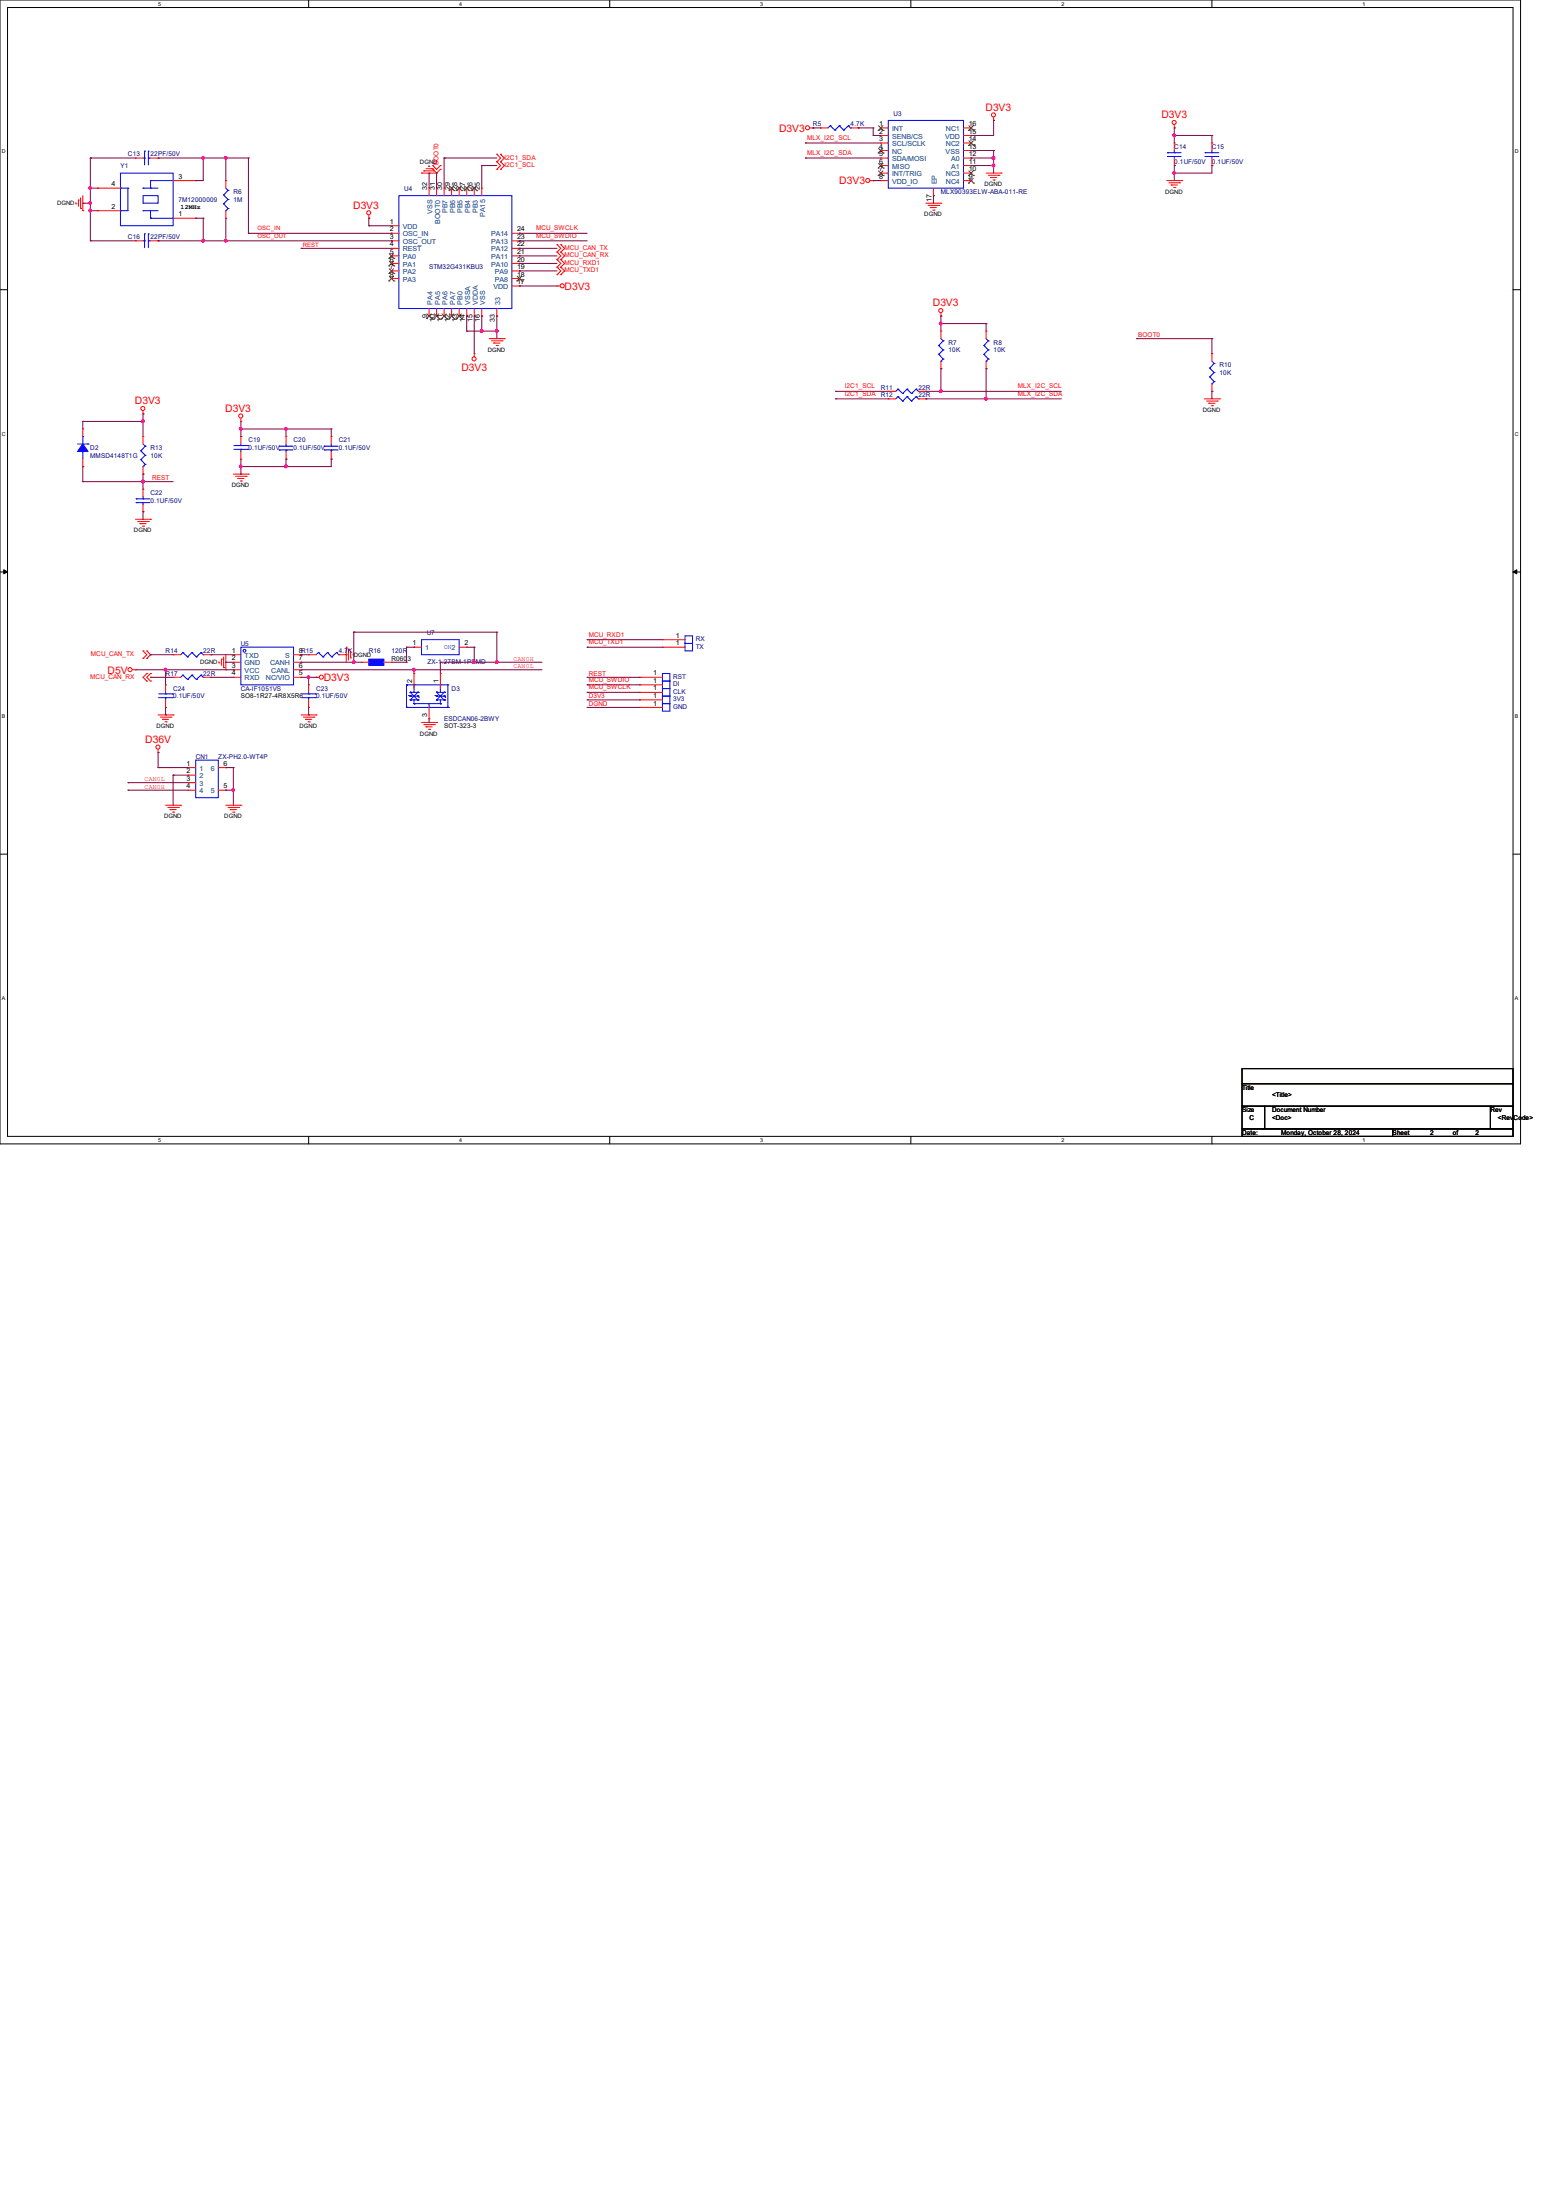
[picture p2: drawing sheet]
<svg xmlns="http://www.w3.org/2000/svg" width="210mm" height="297mm" viewBox="0 0 210 297" stroke-linecap="round" stroke-linejoin="round" font-family="sans-serif">
<path d="M0 0h205.2v154.4h-205.2zM1 1h203.2v152.4h-203.2z" fill="none" stroke="#000" stroke-width=".13"/>
<g fill="#fff">
<path d="M21.3 .1h.4v.8h-.4z"/>
<path d="M21.3 153.5h.4v.8h-.4z"/>
</g>
<path d="M41.7 0v1M41.7 153.4v1" fill="none" stroke="#000" stroke-width=".13"/>
<g fill="#fff">
<path d="M62 .1h.4v.8h-.4z"/>
<path d="M62 153.5h.4v.8h-.4z"/>
</g>
<path d="M82.3 0v1M82.3 153.4v1" fill="none" stroke="#000" stroke-width=".13"/>
<g fill="#fff">
<path d="M102.6 .1h.4v.8h-.4z"/>
<path d="M102.6 153.5h.4v.8h-.4z"/>
</g>
<path d="M122.9 0v1M122.9 153.4v1" fill="none" stroke="#000" stroke-width=".13"/>
<g fill="#fff">
<path d="M143.3 .1h.3v.8h-.3z"/>
<path d="M143.3 153.5h.3v.8h-.3z"/>
</g>
<path d="M163.6 0v1M163.6 153.4v1" fill="none" stroke="#000" stroke-width=".13"/>
<g fill="#fff">
<path d="M183.9 .1h.4v.8h-.4z"/>
<path d="M183.9 153.5h.4v.8h-.4z"/>
<path d="M.3 20.1h.5v.8h-.5z"/>
<path d="M204.5 20.1h.5v.8h-.5z"/>
<path d="M.3 58.2h.5v.8h-.5z"/>
<path d="M204.5 58.2h.5v.8h-.5z"/>
</g>
<path d="M0 39.1h1M204.2 39.1h1" fill="none" stroke="#000" stroke-width=".13"/>
<g fill="#fff">
<path d="M.3 96.3h.4v.8h-.4z"/>
<path d="M204.5 96.3h.4v.8h-.4z"/>
</g>
<path d="M0 77.2h1M204.2 77.2h1" fill="none" stroke="#000" stroke-width=".13"/>
<path d="M.5 76.9l.5 .3-.5 .3zM204.2 77.2l.5-.3v.6z" fill="#000" stroke="#000" stroke-width=".13"/>
<g fill="#fff">
<path d="M.3 134.4h.4v.8h-.4z"/>
<path d="M204.5 134.4h.4v.8h-.4z"/>
</g>
<path d="M0 115.3h1M204.2 115.3h1M167.6 144.3h36.6v2h-36.6zM167.6 146.3h36.6v3.1h-36.6zM167.6 149.4h3.1v3h-3.1zM167.6 152.4h20.4v1h-20.4zM170.7 149.4h30.5v3h-30.5zM188 152.4h16.2v1h-16.2zM201.2 149.4h3v3h-3z" fill="none" stroke="#000" stroke-width=".13"/>
<g fill="none" stroke="#f00" stroke-width=".13">
<path d="M109.3 17.3h.4M109.7 17.3h.1M110.7 17.3h.1M110.7 17.3h1.1M114.8 17.3h1M115.8 17.3h.1M118.9 17.3h.1M118.9 18.3h.1M118.9 19.3h.1M118.9 17.3h1M118.9 18.3h1M118.9 19.3h1"/>
<path d="M130 17.3h1.1M130 18.3h1.1M130 19.3h1.1M131.1 19.3h.1M131.1 18.3h.1M131.1 17.3h.1M134.1 16.3h.1M134.1 15.8v.5M158.5 17.3h.1M158.5 19.3h.1M158.5 16.8v.5M158.5 19.3v1"/>
<path d="M163.6 19.3h.1M163.6 19.3v1M10.2 27.5h.1M10.2 27.3v.2M10.6 27h.1M10.6 27v.9M10.9 28.2h.1M10.9 26.7v1.5M11.2 28.4h.1M11.2 26.4v2M13.2 28.4h.1M13.2 25.4h.1"/>
<path d="M13.2 28.4h3.1M13.2 25.4h3.1M18.3 21.3h.1M18.3 32.5h.1M18.3 21.3h1M18.3 32.5h1M20.3 21.3h1M20.3 32.5h1M21.3 21.3h.1M21.3 32.5h.1M23.4 24.4h3M23.4 29.5h3"/>
<path d="M26.4 29.5h.1M26.4 24.4h.1M30.5 24.4h.1M30.5 29.5h.1M30.5 24.4v1M30.5 28.4v1.1M49.8 29.5h.1M49.8 29v.5M52.8 30.5h.1M52.8 31.5h.1M52.8 32.5h.1M52.8 33.5h.1"/>
<path d="M52.8 34.5h.1M52.8 35.6h.1M52.8 36.6h.1M52.8 37.6h.1M52.8 30.5h1M52.8 31.5h1M52.8 32.5h1M52.8 33.5h1M52.8 34.5h1M52.8 35.6h1M52.8 36.6h1M52.8 37.6h1"/>
<path d="M56.9 23.4h.1M56.9 23.4h2M57.2 23.1h.1M57.2 23.1h1.4M57.5 22.8h.8M57.8 22.4h.1M57.8 22.4h.2M57.9 25.4h.1M57.9 25.4v1M58.3 22.8h.1M58.4 22.9h.1M58.4 22.4h.1"/>
<path d="M58.4 22.9l.5 .5M58.4 22.4l.5 .5 .5-.5M58.9 25.4h.1M58.9 25.4v1M59.4 22.9h.1M59.4 22.4h.1M59.4 22.9l-.5 .5M59.9 25.4h.1M59.9 25.4v1M61 25.4h.1M61 25.4v1M62 25.4h.1"/>
<path d="M62 25.4v1M63 25.4h.1M63 25.4v1M64 25.4h.1M64 25.4v1M65 25.4h.1M65 25.4v1M67.1 22.9h.1M67.1 21.8h.1M67.1 20.8h.1M67.1 21.8l.5 .6-.5 .5M67.1 20.8l.5 .5-.5 .5"/>
<path d="M67.6 22.9h.1M67.6 21.8h.1M67.6 20.8h.1M67.6 21.8l.5 .6-.5 .5M67.6 20.8l.5 .5-.5 .5M69.1 38.6h1M69.1 31.5h1M69.1 32.5h1M69.1 33.5h1M69.1 34.5h1M69.1 35.6h1M69.1 36.6h1"/>
<path d="M69.1 37.6h1M70.1 36.6h.1M70.1 35.6h.1M70.1 34.5h.1M70.1 33.5h.1M70.1 32.5h.1M70.1 31.5h.1M70.1 37.6h.1M70.1 38.6h.1M75.2 38.6h.1M75.2 35.1h.1M75.2 34h.1"/>
<path d="M75.2 33h.1M75.2 37.1h.1M75.2 36.1h.1M75.2 38.6h.4M75.2 34l.5 .5-.5 .6M75.2 33l.5 .5-.5 .5M75.2 36.1l.5 .5-.5 .5M75.2 35.1l.5 .5-.5 .5M75.7 35.1h.1M75.7 34h.1M75.7 33h.1M75.7 37.1h.1"/>
<path d="M75.7 36.1h.1M75.7 34l.5 .5-.5 .6M75.7 33l.5 .5-.5 .5M75.7 36.1l.5 .5-.5 .5M75.7 35.1l.5 .5-.5 .5M117.4 24.4h.5M117.9 24.4h.1M118.9 20.3h.1M118.9 21.3h.1M118.9 22.4h.1M118.9 23.4h.1M118.9 24.4h.1"/>
<path d="M118.9 24.4h1M118.9 23.4h1M118.9 20.3h1M118.9 21.3h1M118.9 22.4h1M125 27.4h2M125.3 27.7h1.4M125.6 28h.1M125.6 28h.8M125.9 28.4h.2M126 26.4h.1M126 25.4v1"/>
<path d="M126.1 28.4h.1M126.7 27.7h.1M127 27.4h.1M130 24.4h1.1M130 23.4h1.1M130 20.3h1.1M130 21.3h1.1M130 22.4h1.1M131.1 24.4h.1M131.1 23.4h.1M131.1 22.4h.1M131.1 21.3h.1"/>
<path d="M131.1 20.3h.1M133.1 23.4h2M133.4 23.7h1.4M133.7 24h.1M133.7 24h.8M134 24.3h.2M134.2 24.3h.1M134.8 23.7h.1M135.1 23.4h.1M157.5 24.4h2M157.8 24.7h1.4M158.1 25h.1"/>
<path d="M158.1 25h.8M158.4 25.3h.2M158.5 22.4h.1M158.5 21.3v1.1M158.6 25.3h.1M159.2 24.7h.1M159.5 24.4h.1M163.6 22.4h.1M163.6 21.3v1.1M11.2 57.9h.1M11.2 57.9v1M19.3 55.9h.1"/>
<path d="M19.3 58.9h.1M19.3 55.5v.4M19.3 58.9v1M32.5 56.9h.1M32.5 58.9h.1M32.5 56.5v.4M32.5 58.9v1M38.6 58.9h.1M38.6 58.9v1M44.7 58.9h.1M44.7 58.9v1M57.9 42.7h.1"/>
<path d="M57.9 41.7v1M58.9 42.7h.1M58.9 41.7v1M59.9 42.7h.1M59.9 41.7v1M61 42.7h.1M61 41.7v1M62 42.7h.1M62 41.7v1M63 42.7h.1M63 41.7v1M64 47.8h.1"/>
<path d="M64 42.7h.1M64 41.7v1M64 47.8v.4M65 42.7h.1M65 41.7v1M66 45.7h2.1M66.3 46h1.5M66.6 46.3h.1M66.6 46.3h.9M67 46.7h.1M67.1 42.7h.1M67.1 41.7v1"/>
<path d="M67.1 46.7h.1M67.8 46h.1M68.1 45.7h.1M119.9 52.8h.1M119.9 53.8h.1M119.9 53.8h1M119.9 52.8h1M124 53.8h1M124 52.8h1M125 52.8h.1M125 53.8h.1M127 42.7h.1"/>
<path d="M127 44.7h.1M127 49.8h.1M127 42.2v.5M127 44.7v1M127 48.8v1M133.1 44.7h.1M133.1 49.8h.1M133.1 44.7v1M133.1 48.8v1M162.6 53.8h2M162.9 54.1h1.4M163.2 54.4h.1"/>
<path d="M163.2 54.4h.8M163.5 54.8h.2M163.6 47.8h.1M163.6 52.8h.1M163.6 47.8v1M163.6 51.8v1M163.7 54.8h.1M164.3 54.1h.1M164.6 53.8h.1M11.2 63h.1M11.2 62v1M18.3 70.1h2"/>
<path d="M18.6 70.4h1.4M18.9 70.7h.1M18.9 70.7h.8M19.2 71h.2M19.3 69.1h.1M19.3 66h.1M19.3 64h.1M19.3 63v1M19.3 66v1.1M19.3 68.1v1M19.4 71h.1M20 70.4h.1"/>
<path d="M20.3 70.1h.1M31.5 64h2M31.8 64.3h1.4M32.1 64.6h.1M32.1 64.6h.8M32.4 64.9h.2M32.5 62h.1M32.5 61v1M32.6 64.9h.1M33.2 64.3h.1M33.5 64h.1M38.6 62h.1"/>
<path d="M38.6 61v1M44.7 62h.1M44.7 61v1M17.9 90.4h.4M18.3 90.4h.1M19.3 87.9h.1M19.3 88.9h.1M19.3 87.9l.5 .5-.5 .5M19.8 90.9h.1M19.8 91.9h.1M19.8 88.9h.1M19.8 87.9h.1"/>
<path d="M19.8 90.9l-.5 .5 .5 .5M19.8 87.9l.5 .5-.5 .5M20.3 90.9h.1M20.3 91.9h.1M20.3 90.9l-.5 .5 .5 .5M21.3 96.5h2.1M21.6 96.8h1.5M21.9 97.1h.1M21.9 97.1h.9M22.3 97.5h.1M22.4 92.5h.1M22.4 95.5h.1"/>
<path d="M22.4 92.5v1M22.4 94.5v1M22.4 97.5h.1M23.1 96.8h.1M23.4 96.5h.1M23.4 88.4h.1M23.4 91.4h.1M23.4 91.4h1M23.4 88.4h1M27.4 91.4h1M27.4 88.4h1M28.4 88.4h.1"/>
<path d="M28.4 91.4h.1M29.5 89.5h.1M29.5 89.3v.2M29.9 89h.1M29.9 89v.8M30.2 90.1h.1M30.2 88.7v1.4M30.5 90.4h.1M30.5 88.4v2M31.5 88.4h.1M31.5 89.4h.1M31.5 90.4h.1"/>
<path d="M31.5 91.4h.1M31.5 91.4h1M31.5 90.4h1M31.5 88.4h1M31.5 89.4h1M39.6 91.4h1M39.6 90.4h1M39.6 88.4h1M39.6 89.4h1M40.6 91.4h.1M40.6 90.4h.1M40.6 89.4h.1"/>
<path d="M40.6 88.4h.1M40.6 96.5h2.1M40.9 96.8h1.5M41.2 97.1h.1M41.2 97.1h.9M41.6 97.5h.1M41.7 92.5h.1M41.7 95.5h.1M41.7 88.4h.1M41.7 92.5v1M41.7 94.5v1M41.7 88.4h1"/>
<path d="M41.7 97.5h.1M42.4 96.8h.1M42.7 91.4h.1M42.7 96.5h.1M42.7 91.4h.4M45.7 88.4h1M46.7 87.4h.1M46.7 88.4h.1M46.7 87.4v2M47 87.7h.1M47 87.7v1.4M47.3 88.8h.1"/>
<path d="M47.3 88v.8M47.7 88.3h.1M47.7 88.3v.2M48.8 89.4h.1M48.8 89.4h1M51.8 89.4h1M52.8 89.4h.1M55.9 87.4h.1M55.9 90.9h.1M55.9 87.4h1M55.9 90.9v2.1M56.9 97.5h2"/>
<path d="M57.2 97.8h1.4M57.5 98.1h.1M57.5 98.1h.8M57.8 98.5h.2M57.9 97h.1M57.9 95.5v1.5M58 98.5h.1M58.6 97.8h.1M58.9 97.5h.1M59.4 90.9h.1M59.4 90.9v2.1M62 87.4h1"/>
<path d="M63 87.4h.1M86.4 94.5h.1M86.4 95.5h.1M86.4 91.4h.1M86.4 92.5h.1M86.4 93.5h.1M86.4 91.4h3M86.4 94.5h3M86.4 95.5h3M86.4 92.5h3M86.4 93.5h3M89.4 86.4h.1"/>
<path d="M89.4 87.4h.1M89.4 87.4h3.1M89.4 86.4h3.1M21.3 101.6h.1M21.3 101.2v.4M22.4 108.7h2M22.6 109h1.5M22.9 109.3h.1M22.9 109.3h.9M23.3 109.6h.2M23.5 109.6h.1M24.1 109h.1"/>
<path d="M24.4 108.7h.1M25.4 103.6h.1M25.4 104.6h.1M25.4 105.7h.1M25.4 106.7h.1M25.4 103.6h1M25.4 104.6h1M25.4 105.7h1M25.4 106.7h1M29.5 103.6h1M29.5 106.7h1M30.5 106.7h.1"/>
<path d="M30.5 103.6h.1M30.5 108.7h2M30.8 109h1.4M31.1 109.3h.1M31.1 109.3h.8M31.4 109.6h.2M31.6 109.6h.1M32.2 109h.1M32.5 108.7h.1"/>
<circle cx="109" cy="17.3" r=".28"/>
<circle cx="134.1" cy="15.5" r=".28"/>
<circle cx="158.5" cy="16.5" r=".28"/>
<circle cx="49.8" cy="28.7" r=".28"/>
<circle cx="75.9" cy="38.6" r=".28"/>
<circle cx="117.1" cy="24.4" r=".28"/>
<circle cx="19.3" cy="55.1" r=".28"/>
<circle cx="32.5" cy="56.2" r=".28"/>
<circle cx="64" cy="48.5" r=".28"/>
<circle cx="127" cy="41.9" r=".28"/>
<circle cx="17.5" cy="90.4" r=".28"/>
<circle cx="43.4" cy="91.4" r=".28"/>
<circle cx="21.3" cy="100.9" r=".28"/>
</g>
<g fill="none" stroke="#00f" stroke-width=".13">
<path d="M112.1 17h.1M112.1 17l-.3 .3M112.1 17l.6 .6M112.7 17.6h.1M113.3 17h.1M113.3 17l-.6 .6M113.3 17l.6 .6M113.9 17.6h.1M114.5 17h.1M114.5 17l-.6 .6M114.5 17l.3 .3M114.8 17.3h.1"/>
<path d="M119.9 16.3h10.1v9.1h-10.1zM16.3 23.4h7.1v7.1h-7.1zM16.3 25.4h.1M16.3 28.4h.1M16.3 25.4h1M17.3 25.4h.1M17.3 25.4v3h-1M19.3 26.4h2v1h-2zM19.3 28.4h.1M19.3 25.4h.1M19.3 28.4h2M19.3 25.4h2"/>
<path d="M19.3 21.3h.2M19.3 32.5h.2M19.5 21.3h.1M19.5 20.4h.1M19.5 32.5h.1M19.5 31.6h.1M19.5 20.4v1.9M19.5 31.6v1.8M20 20.4h.1M20 21.3h.1M20 31.6h.1M20 32.5h.1"/>
<path d="M20 21.3h.3M20 20.4v1.9M20 31.6v1.8M20 32.5h.3M20.3 24.4h.1M20.3 29.5h.1M20.3 25.4h.1M20.3 24.4h3.1M20.3 29.5h3.1M20.3 24.4v1M20.3 28.4v1.1M30.2 26.3h.1"/>
<path d="M30.2 27.5h.1M30.2 26.3l.6 .6M30.2 27.5l.6 .7M30.5 28.4h.1M30.5 25.4l.3 .3M30.8 25.7h.1M30.8 26.9h.1M30.8 28.2h.1M30.8 25.7l-.6 .6M30.8 26.9l-.6 .6M30.8 28.2l-.3 .2M53.8 26.4h15.3v15.3h-15.3z"/>
<path d="M157.6 20.6h.1M157.6 21.1h.1M157.6 20.6h1.8M157.6 21.1h1.8M158.5 21.1h.1M158.5 20.6h.1M158.5 20.3v.3M158.5 21.1v.2M162.6 20.6h.1M162.6 21.1h.1M162.6 20.6h1.9M162.6 21.1h1.9"/>
<path d="M163.6 21.1h.1M163.6 20.6h.1M163.6 20.3v.3M163.6 21.1v.2M10.5 59.9h1.4M11.2 58.9h.1M11.2 58.9v1M11.9 59.9h.1M19.3 59.9l.3 .3M32.5 59.9v.3M38.6 59.9v.3M44.7 59.9v.3"/>
<path d="M121.2 52.5h.1M121.2 53.6h.1M121.2 52.5l-.3 .3M121.2 52.5l.6 .6M121.2 53.6l-.3 .2M121.2 53.6l.6 .5M121.8 53.1h.1M121.8 54.1h.1M122.4 52.5h.1M122.4 53.6h.1M122.4 52.5l-.6 .6M122.4 52.5l.6 .6"/>
<path d="M122.4 53.6l-.6 .5M122.4 53.6l.6 .5M123 53.1h.1M123 54.1h.1M123.7 52.5h.1M123.7 53.6h.1M123.7 52.5l-.7 .6M123.7 52.5l.3 .3M123.7 53.6l-.7 .5M123.7 53.6l.3 .2M124 52.8h.1M124 53.8h.1"/>
<path d="M126.7 46.7h.1M126.7 47.8h.1M126.7 46.7l.6 .5M126.7 47.8l.6 .7M127 48.8h.1M127 45.7l.3 .3M127.3 46h.1M127.3 47.2h.1M127.3 48.5h.1M127.3 46l-.6 .7M127.3 47.2l-.6 .6M127.3 48.5l-.3 .3"/>
<path d="M132.8 46.7h.1M132.8 47.8h.1M132.8 46.7l.6 .5M132.8 47.8l.6 .7M133.1 48.8h.1M133.1 45.7l.3 .3M133.4 46h.1M133.4 47.2h.1M133.4 48.5h.1M133.4 46l-.6 .7M133.4 47.2l-.6 .6M133.4 48.5l-.3 .3"/>
<path d="M163.3 49.7h.1M163.3 50.9h.1M163.3 49.7l.6 .6M163.3 50.9l.6 .6M163.6 51.8h.1M163.6 48.8l.3 .3M163.9 49.1h.1M163.9 50.3h.1M163.9 51.5h.1M163.9 49.1l-.6 .6M163.9 50.3l-.6 .6M163.9 51.5l-.3 .3"/>
<path d="M11.2 61h.1M11.2 61v1M18.4 67.4h.1M18.4 67.9h.1M18.4 67.4h1.8M18.4 67.9h1.8M19 60.9h.1M19 62.1h.1M19 60.9l.6 .6M19 62.1l.6 .6M19.3 67.9h.1M19.3 67.4h.1"/>
<path d="M19.3 63h.1M19.3 67.1v.3M19.3 67.9v.2M19.6 60.2h.1M19.6 61.5h.1M19.6 62.7h.1M19.6 60.2l-.6 .7M19.6 61.5l-.6 .6M19.6 62.7l-.3 .3M31.6 60.7h1.8M31.6 60.2h1.8M32.5 60.2h.1"/>
<path d="M32.5 60.7h.1M32.5 60.7v.3M33.4 60.7h.1M33.4 60.2h.1M37.7 60.2h.1M37.7 60.7h.1M37.7 60.2h1.8M37.7 60.7h1.8M38.6 60.7h.1M38.6 60.2h.1M38.6 60.7v.3M43.8 60.2h.1"/>
<path d="M43.8 60.7h.1M43.8 60.2h1.8M43.8 60.7h1.8M44.7 60.7h.1M44.7 60.2h.1M44.7 60.7v.3M21.4 94.2h1.9M21.4 93.7h1.9M22.4 93.7h.1M22.4 94.2h.1M22.4 93.5v.2M22.4 94.2v.3"/>
<path d="M23.3 94.2h.1M23.3 93.7h.1M24.7 88.1h.1M24.7 91.1h.1M24.7 88.1l-.3 .3M24.7 88.1l.6 .6M24.7 91.1l-.3 .3M24.7 91.1l.6 .6M25.3 88.7h.1M25.3 91.7h.1M25.9 88.1h.1M25.9 91.1h.1"/>
<path d="M25.9 88.1l-.6 .6M25.9 88.1l.6 .6M25.9 91.1l-.6 .6M25.9 91.1l.6 .6M26.5 88.7h.1M26.5 91.7h.1M27.1 88.1h.1M27.1 91.1h.1M27.1 88.1l-.6 .6M27.1 88.1l.3 .3M27.1 91.1l-.6 .6M27.1 91.1l.3 .3"/>
<path d="M27.4 88.4h.1M27.4 91.4h.1M32.5 87.4h7.1v5.1h-7.1zM40.7 94.2h1.9M40.7 93.7h1.9M41.7 93.7h.1M41.7 94.2h.1M41.7 93.5v.2M41.7 94.2v.3M42.6 94.2h.1M42.6 93.7h.1M43 88.1h.1"/>
<path d="M43 88.1l-.3 .3M43 88.1l.6 .6M43.6 88.7h.1M44.2 88.1h.1M44.2 88.1l-.6 .6M44.2 88.1l.6 .6M44.8 88.7h.1M45.4 88.1h.1M45.4 88.1l-.6 .6M45.4 88.1l.3 .3M45.7 88.4h.1M54.9 92.5h.1"/>
<path d="M54.9 95.5h.1M54.9 92.5h5.6M54.9 92.5v3M54.9 95.5h5.6M55.2 93.9h.1M55.2 93.9l.2 .1M55.4 94.5h.1M55.4 93.5h.1M55.4 94h.1M55.4 93.5l1 1M55.4 94.5h1M55.4 93.5h1"/>
<path d="M55.4 94h1M55.9 92.5h.1M55.9 95h.1M55.9 94.5h.1M55.9 94h.1M55.9 92.5v1M55.9 94.5v.5M55.9 95h3.5M56.4 94.5h.1M56.4 93.5h.1M56.4 94h.1M56.4 93.5l-1 1"/>
<path d="M56.4 94l.2 .2M56.9 86.4h5.1v2h-5.1zM57.9 95.5h.1M57.9 95v.5M58.7 93.9h.1M58.7 93.9l.2 .1M58.9 94h.1M58.9 93.5h.1M58.9 94.5h.1M58.9 94.5h1M58.9 93.5h1M58.9 94h1"/>
<path d="M58.9 93.5l1 1M59.4 92.5h.1M59.4 95h.1M59.4 94h.1M59.4 92.5v1M59.4 94.5v.5M59.9 94h.1M59.9 93.5h.1M59.9 94.5h.1M59.9 94l.3 .2M59.9 93.5l-1 1M60.5 95.5h.1"/>
<path d="M60.5 92.5h.1M60.5 92.5v3M89.4 94h1v1h-1zM89.4 95h1v1h-1zM89.4 90.9h1v1h-1zM89.4 91.9h1v1.1h-1zM89.4 93h1v1h-1zM92.5 85.9h1v1h-1zM92.5 86.9h1v1h-1zM26.4 102.6h3.1v5.1h-3.1z"/>
<circle cx="33" cy="87.9" r=".19"/>
</g>
<g fill="#00f" stroke="#00f" stroke-width=".13">
<path d="M11.2 59.9l.7 1.1h-1.4z" fill-rule="evenodd"/>
<path d="M49.8 89h2v.8h-2z" fill-rule="evenodd"/>
</g>
<g fill="none" stroke="#804000" stroke-width=".13">
<path d="M118.5 17.6h.1M118.6 17l.6 .6M119.2 17l-.7 .6M119.2 17.6h.1M130.7 19.6h.1M130.7 17.6h.1M130.8 19l.6 .6M130.8 17l.6 .6M131.4 19l-.7 .6M131.4 17l-.7 .6M131.4 19.6h.1M131.4 17.6h.1"/>
<path d="M52.5 34.9h.1M52.5 35.9h.1M52.5 36.9h.1M52.5 37.9h.1M52.5 34.2l.7 .7M52.5 35.3l.7 .6M52.5 36.3l.7 .6M52.5 37.3l.7 .6M53.1 34.2l-.6 .7M53.1 35.3l-.6 .6M53.1 36.3l-.6 .6M53.1 37.3l-.6 .6"/>
<path d="M53.2 34.9h.1M53.2 35.9h.1M53.2 36.9h.1M53.2 37.9h.1M60.6 25.7h.1M60.7 25.1l.6 .6M61.3 25.1l-.7 .6M61.3 25.7h.1M61.6 25.7h.1M61.7 25.1l.6 .6M62.3 25.1l-.7 .6M62.3 25.7h.1"/>
<path d="M62.7 25.7h.1M62.7 25.1l.6 .6M63.3 25.1l-.6 .6M63.3 25.7h.1M63.7 25.7h.1M63.7 25.1l.6 .6M64.3 25.1l-.6 .6M64.3 25.7h.1M69.8 37.9h.1M69.8 37.3l.6 .6M70.4 37.3l-.6 .6M70.4 37.9h.1"/>
<path d="M118.5 20.7h.1M118.5 22.7h.1M118.5 23.7h.1M118.6 20l.6 .7M118.6 22.1l.6 .6M118.6 23.1l.6 .6M119.2 20l-.7 .7M119.2 22.1l-.7 .6M119.2 23.1l-.7 .6M119.2 20.7h.1M119.2 22.7h.1M119.2 23.7h.1"/>
<path d="M130.7 24.7h.1M130.7 23.7h.1M130.8 24.1l.6 .6M130.8 23.1l.6 .6M131.4 24.1l-.7 .6M131.4 23.1l-.7 .6M131.4 24.7h.1M131.4 23.7h.1M57.6 43h.1M57.6 42.4l.7 .6M58.2 42.4l-.6 .6M58.3 43h.1"/>
<path d="M58.6 43h.1M58.6 42.4l.7 .6M59.2 42.4l-.6 .6M59.3 43h.1M59.6 43h.1M59.6 42.4l.7 .6M60.2 42.4l-.6 .6M60.3 43h.1M60.6 43h.1M60.7 42.4l.6 .6M61.3 42.4l-.7 .6M61.3 43h.1"/>
<path d="M61.6 43h.1M61.7 42.4l.6 .6M62.3 42.4l-.7 .6M62.3 43h.1"/>
</g>
<g fill="none" stroke="#800040" stroke-width=".13">
<path d="M108.7 19.3h.1M108.7 19.3h10.2M109.7 17.3h.1M109.7 17.3h1M115.8 17.3h.1M115.8 17.3h2.1M117.9 17.3h.1M117.9 18.3h.1M117.9 18.3h1M117.9 17.3v1M131.1 18.3h.1M134.1 16.3h.1"/>
<path d="M134.1 16.3v2h-3M158.5 17.3h.1M158.5 18.3h.1M158.5 18.3h5.1M158.5 17.3v2M163.6 18.3h.1M163.6 18.3v1M11.2 27.4h.1M11.2 27.4h1M12.2 25.4h.1M12.2 28.4h.1M12.2 27.4h.1"/>
<path d="M12.2 21.3h.1M12.2 32.5h.1M12.2 21.3h6.1M12.2 32.5h6.1M12.2 25.4h1M12.2 28.4h1M12.2 21.3v11.2M21.3 21.3h.1M21.3 32.5h.1M21.3 21.3h12.2M21.3 32.5h31.5M26.4 24.4h.1"/>
<path d="M26.4 29.5h.1M26.4 29.5h1M27.4 21.3h.1M27.4 29.5h.1M27.4 21.3v3.1h-1M27.4 29.5v3M30.5 21.3h.1M30.5 32.5h.1M30.5 21.3v3.1M30.5 29.5v3M33.5 21.3h.1M33.5 31.5h.1"/>
<path d="M33.5 31.5h19.3M33.5 21.3v10.2M40.6 33.5h.1M40.6 33.5h12.2M49.8 29.5h.1M49.8 30.5h.1M49.8 29.5v1M49.8 30.5h3M52.8 31.5h.1M52.8 32.5h.1M57.9 23.4h.1M57.9 23.4v2"/>
<path d="M58.9 23.4h.1M58.9 23.4v2M59.9 21.3h.1M59.9 21.3h7.2M59.9 21.3v4.1M65 22.4h.1M65 22.4h2.1M65 22.4v3M70.1 32.5h.1M70.1 31.5h.1M70.1 34.5h.1M70.1 33.5h.1"/>
<path d="M70.1 36.6h.1M70.1 35.6h.1M70.1 38.6h.1M70.1 32.5h9.1M70.1 31.5h9.1M70.1 33.5h5.1M70.1 34.5h5.1M70.1 36.6h5.1M70.1 35.6h5.1M70.1 38.6h5.1M108.7 21.3h.1M108.7 21.3h10.2"/>
<path d="M117.9 24.4h.1M117.9 24.4h1M126 26.4h.1M126 26.4v1M131.1 22.4h.1M131.1 21.3h.1M131.1 20.3h.1M131.1 22.4h3M131.1 21.3h3M131.1 20.3h3M134.1 22.4h.1M134.1 21.3h.1"/>
<path d="M134.1 20.3h.1M134.1 20.3v3.1M158.5 22.4h.1M158.5 23.4h.1M158.5 22.4v2M163.6 22.4h.1M163.6 22.4v1h-5.1M11.2 56.9h.1M11.2 56.9v1M11.2 56.9h8.1M19.3 56.9h.1M19.3 55.9h.1"/>
<path d="M19.3 55.9v3M32.5 57.9h.1M32.5 58.9h.1M32.5 56.9v2M32.5 57.9h12.2M38.6 57.9h.1M38.6 57.9v1M44.7 57.9h.1M44.7 57.9v1M63 42.7h.1M63 44.7h.1M63 42.7v2"/>
<path d="M63 44.7h4.1M64 42.7h.1M64 42.7v5.1M65 42.7h.1M65 44.7h.1M65 42.7v2M67.1 42.7h.1M67.1 44.7h.1M67.1 42.7v3M112.8 52.8h.1M112.8 53.8h.1M112.8 53.8h7.1"/>
<path d="M112.8 52.8h7.1M125 53.8h.1M125 52.8h.1M125 53.8h18.3M125 52.8h18.3M127 42.7h.1M127 43.7h.1M127 52.8h.1M127 49.8h.1M127 42.7v2M127 49.8v3M127 43.7h6.1"/>
<path d="M133.1 43.7h.1M133.1 53.8h.1M133.1 49.8h.1M133.1 43.7v1M133.1 49.8v4M153.4 45.7h.1M153.4 45.7h10.2M163.6 45.7h.1M163.6 52.8h.1M163.6 45.7v2.1M163.6 52.8v1M11.2 65h.1"/>
<path d="M11.2 63h.1M11.2 63v2M11.2 65h12.2M19.3 64h.1M19.3 69.1h.1M19.3 65h.1M19.3 64v2M19.3 69.1v1M32.5 63h.1M32.5 64h.1M32.5 62v2M38.6 62h.1"/>
<path d="M38.6 63h.1M38.6 62v1M44.7 62h.1M44.7 62v1h-12.2M18.3 90.4h13.2M20.3 91.4h.1M20.3 88.4h.1M20.3 91.4h3.1M20.3 88.4h3.1M22.4 90.4h.1M22.4 96.5h.1M22.4 90.4v2.1"/>
<path d="M22.4 95.5v1M28.4 88.4h.1M28.4 91.4h.1M28.4 91.4h3.1M28.4 88.4h3.1M30.5 89.4h.1M30.5 89.4h1M31.5 90.4h.1M40.6 88.4h.1M40.6 89.4h.1M40.6 91.4h2.1M40.6 88.4h1.1"/>
<path d="M40.6 90.4h32.6M40.6 89.4h8.2M41.7 91.4h.1M41.7 96.5h.1M41.7 91.4v1.1M41.7 95.5v1M42.7 91.4h.1M47.8 85.3h.1M47.8 89.4h.1M47.8 85.3v4.1M47.8 85.3h19.3M52.8 89.4h2.1"/>
<path d="M54.9 89.4h.1M54.9 87.4h.1M54.9 87.4h1M54.9 87.4v2M55.9 90.4h.1M55.9 87.4h.1M55.9 90.4v.5M57.9 97.5h.1M57.9 97v.5M59.4 89.4h.1M59.4 89.4h13.8M59.4 89.4v1.5"/>
<path d="M63 87.4h1M64 89.4h.1M64 87.4h.1M64 87.4v2M67.1 85.3h.1M67.1 89.4h.1M67.1 85.3v4.1M79.2 91.4h.1M79.2 92.5h.1M79.2 93.5h.1M79.2 94.5h.1M79.2 86.4h.1"/>
<path d="M79.2 87.4h.1M79.2 95.5h.1M79.2 91.4h7.2M79.2 92.5h7.2M79.2 93.5h7.2M79.2 94.5h7.2M79.2 86.4h10.2M79.2 87.4h10.2M79.2 95.5h7.2M17.3 105.7h.1M17.3 106.7h.1M17.3 105.7h8.1"/>
<path d="M17.3 106.7h8.1M21.3 101.6h.1M21.3 103.6h.1M21.3 101.6v2M21.3 103.6h4.1M23.4 104.6h.1M23.4 104.6v4.1M23.4 104.6h2M30.5 103.6h.1M30.5 106.7h.1M30.5 103.6h1M30.5 106.7h1"/>
<path d="M31.5 103.6h.1M31.5 106.7h.1M31.5 103.6v5.1"/>
</g>
<g fill="#f0f" stroke="#f0f" stroke-width=".13">
<circle cx="19.3" cy="56.9" r=".19"/>
<circle cx="19.3" cy="65" r=".19"/>
<circle cx="134.1" cy="22.3" r=".19"/>
<circle cx="134.1" cy="21.3" r=".19"/>
<circle cx="127" cy="43.7" r=".19"/>
<circle cx="127" cy="52.8" r=".19"/>
<circle cx="133.1" cy="53.8" r=".19"/>
<circle cx="158.5" cy="18.3" r=".19"/>
<circle cx="158.5" cy="23.3" r=".19"/>
<circle cx="47.7" cy="89.4" r=".19"/>
<circle cx="55.9" cy="90.4" r=".19"/>
<circle cx="67" cy="89.4" r=".19"/>
<circle cx="27.4" cy="21.3" r=".19"/>
<circle cx="30.5" cy="21.3" r=".19"/>
<circle cx="27.4" cy="32.5" r=".19"/>
<circle cx="12.2" cy="27.4" r=".19"/>
<circle cx="12.2" cy="25.4" r=".19"/>
<circle cx="12.2" cy="28.4" r=".19"/>
<circle cx="31.5" cy="106.7" r=".19"/>
<circle cx="67" cy="44.7" r=".19"/>
<circle cx="65" cy="44.7" r=".19"/>
<circle cx="38.6" cy="57.9" r=".19"/>
<circle cx="32.5" cy="57.9" r=".19"/>
<circle cx="32.5" cy="63" r=".19"/>
<circle cx="38.6" cy="63" r=".19"/>
<circle cx="30.5" cy="32.5" r=".19"/>
<circle cx="41.6" cy="91.4" r=".19"/>
<circle cx="22.3" cy="90.4" r=".19"/>
<circle cx="64" cy="89.4" r=".19"/>
</g>
<g font-size="1.4" fill="#f00">
<text x="105.2" y="17.8">D3V3</text>
<text x="133" y="14.9">D3V3</text>
<text x="156.8" y="16">D3V3</text>
<text x="47.7" y="28.2">D3V3</text>
<text x="113.3" y="24.9">D3V3</text>
<text x="76.2" y="39.1">D3V3</text>
<text x="125.9" y="41.4">D3V3</text>
<text x="62.3" y="50.1">D3V3</text>
<text x="18.2" y="54.6">D3V3</text>
<text x="30.4" y="55.6">D3V3</text>
<text x="14.5" y="90.9">D5V</text>
<text x="43.7" y="91.9">D3V3</text>
<text x="19.6" y="100.3">D36V</text>
</g>
<g font-size=".9" fill="#000080">
<text x="109.7" y="17.1">R5</text>
<text x="114.8" y="17.1">4.7K</text>
<text x="120.6" y="15.6">U3</text>
<text x="16.3" y="22.6">Y1</text>
<text x="17.3" y="21.1">C13</text>
<text x="20.3" y="21.1">22PF/50V</text>
<text x="158.5" y="20.1">C14</text>
<text x="158.5" y="22.1">0.1UF/50V</text>
<text x="163.6" y="20.1">C15</text>
<text x="163.6" y="22.1">0.1UF/50V</text>
<text x="24.1" y="27.2">7M12000009</text>
<text x="31.5" y="26.2">R6</text>
<text x="31.5" y="27.2">1M</text>
<text x="54.6" y="25.8">U4</text>
<text x="127" y="26.2">MLX90393ELW-ABA-011-RE</text>
<text x="17.3" y="32.3">C16</text>
<text x="20.3" y="32.3">22PF/50V</text>
<text x="57.9" y="36.4">STM32G431KBU3</text>
<text x="128" y="46.5">R7</text>
<text x="128" y="47.5">10K</text>
<text x="134.1" y="46.5">R8</text>
<text x="134.1" y="47.5">10K</text>
<text x="118.9" y="52.6">R11</text>
<text x="118.9" y="53.6">R12</text>
<text x="124" y="52.6">22R</text>
<text x="124" y="53.6">22R</text>
<text x="164.6" y="49.6">R10</text>
<text x="164.6" y="50.6">10K</text>
<text x="33.5" y="59.7">C19</text>
<text x="39.6" y="59.7">C20</text>
<text x="45.7" y="59.7">C21</text>
<text x="12.2" y="60.7">D2</text>
<text x="12.2" y="61.8">MMSD4148T1G</text>
<text x="20.3" y="60.7">R13</text>
<text x="20.3" y="61.8">10K</text>
<text x="33.5" y="60.7">0.1UF/50V</text>
<text x="39.6" y="60.7">0.1UF/50V</text>
<text x="45.7" y="60.7">0.1UF/50V</text>
<text x="20.3" y="66.8">C22</text>
<text x="20.3" y="67.9">0.1UF/50V</text>
<text x="22.4" y="88.2">R14</text>
<text x="27.4" y="88.2">22R</text>
<text x="32.5" y="87.2">U5</text>
<text x="45.7" y="88.2">4.7K</text>
<text x="49.8" y="88.2">R16</text>
<text x="52.8" y="88.2">120R</text>
<text x="57.6" y="85.7">U7</text>
<text x="57.7" y="89.6">ZX-1.27BM-1PSMD</text>
<text x="93.9" y="86.6">RX</text>
<text x="93.9" y="87.6">TX</text>
<text x="22.4" y="91.2">R17</text>
<text x="23.4" y="93.3">C24</text>
<text x="23.4" y="94.3">0.1UF/50V</text>
<text x="27.4" y="91.2">22R</text>
<text x="32.5" y="93.3">CA-IF1051VS</text>
<text x="42.7" y="93.3">C23</text>
<text x="42.7" y="94.3">0.1UF/50V</text>
<text x="61" y="93.3">D3</text>
<text x="90.8" y="94.7">3V3</text>
<text x="90.8" y="95.7">GND</text>
<text x="90.8" y="91.7">RST</text>
<text x="90.8" y="92.7">DI</text>
<text x="90.8" y="93.7">CLK</text>
<text x="59.9" y="97.3">ESDCAN06-2BWY</text>
<text x="26.4" y="102.4">CN1</text>
<text x="29.5" y="102.4">ZX-PH2.0-WT4P</text>
</g>
<g font-size=".9">
<text x="118.7" y="17">1</text>
<text x="130.8" y="17">16</text>
<text x="118.7" y="18">2</text>
<text x="118.7" y="19">3</text>
<text x="118.7" y="20.1">4</text>
<text x="118.7" y="21.1">5</text>
<text x="118.7" y="22.1">6</text>
<text x="118.7" y="23.1">7</text>
<text x="130.8" y="23.1">10</text>
<text x="130.8" y="22.1">11</text>
<text x="130.8" y="21.1">12</text>
<text x="130.8" y="20.1">13</text>
<text x="130.8" y="19">14</text>
<text x="130.8" y="18">15</text>
<text x="15" y="28.2">2</text>
<text x="15" y="25.1">4</text>
<text x="24.1" y="29.2">1</text>
<text x="24.1" y="24.1">3</text>
<text x="24.4" y="28.2">12MHz</text>
<text x="57.7" y="25.7" transform="rotate(-90 57.7 25.7)">32</text>
<text x="58.7" y="25.7" transform="rotate(-90 58.7 25.7)">31</text>
<text x="59.7" y="25.7" transform="rotate(-90 59.7 25.7)">30</text>
<text x="60.7" y="25.7" transform="rotate(-90 60.7 25.7)">29</text>
<text x="61.7" y="25.7" transform="rotate(-90 61.7 25.7)">28</text>
<text x="62.7" y="25.7" transform="rotate(-90 62.7 25.7)">27</text>
<text x="63.8" y="25.7" transform="rotate(-90 63.8 25.7)">26</text>
<text x="64.8" y="25.7" transform="rotate(-90 64.8 25.7)">25</text>
<text x="118.7" y="24.1">8</text>
<text x="125.7" y="27.2" transform="rotate(-90 125.7 27.2)">17</text>
<text x="130.8" y="24.1">9</text>
<text x="52.6" y="30.2">1</text>
<text x="52.6" y="31.2">2</text>
<text x="52.6" y="32.3">3</text>
<text x="52.6" y="33.3">4</text>
<text x="52.6" y="34.3">5</text>
<text x="52.6" y="35.3">6</text>
<text x="69.8" y="35.3">20</text>
<text x="69.8" y="34.3">21</text>
<text x="69.8" y="33.3">22</text>
<text x="69.8" y="32.3">23</text>
<text x="69.8" y="31.2">24</text>
<text x="52.6" y="36.3">7</text>
<text x="52.6" y="37.3">8</text>
<text x="69.8" y="36.3">19</text>
<text x="69.8" y="37.3">18</text>
<text x="69.8" y="38.4">17</text>
<text x="57.7" y="42.9" transform="rotate(-90 57.7 42.9)">9</text>
<text x="58.7" y="43.5" transform="rotate(-90 58.7 43.5)">10</text>
<text x="59.7" y="43.5" transform="rotate(-90 59.7 43.5)">11</text>
<text x="60.7" y="43.5" transform="rotate(-90 60.7 43.5)">12</text>
<text x="61.7" y="43.5" transform="rotate(-90 61.7 43.5)">13</text>
<text x="62.7" y="43.5" transform="rotate(-90 62.7 43.5)">14</text>
<text x="63.8" y="43.5" transform="rotate(-90 63.8 43.5)">15</text>
<text x="64.8" y="43.5" transform="rotate(-90 64.8 43.5)">16</text>
<text x="66.8" y="43.5" transform="rotate(-90 66.8 43.5)">33</text>
<text x="31.3" y="88.1">1</text>
<text x="31.3" y="89.2">2</text>
<text x="40.3" y="89.2">7</text>
<text x="40.3" y="88.1">8R15</text>
<text x="52.8" y="89.2">R0603</text>
<text x="55.7" y="87.1">1</text>
<text x="62.7" y="87.1">2</text>
<text x="91.2" y="86.1">1</text>
<text x="91.2" y="87.1">1</text>
<text x="31.3" y="90.2">3</text>
<text x="31.3" y="91.2">4</text>
<text x="32.5" y="94.3">SO8-1R27-4R8X5R6</text>
<text x="40.3" y="91.2">5</text>
<text x="40.3" y="90.2">6</text>
<text x="55.6" y="92.2" transform="rotate(-90 55.6 92.2)">2</text>
<text x="59.2" y="92.2" transform="rotate(-90 59.2 92.2)">1</text>
<text x="88.2" y="94.2">1</text>
<text x="88.2" y="95.2">1</text>
<text x="88.2" y="91.2">1</text>
<text x="88.2" y="92.2">1</text>
<text x="88.2" y="93.2">1</text>
<text x="57.7" y="96.8" transform="rotate(-90 57.7 96.8)">3</text>
<text x="59.9" y="98.3">SOT-323-3</text>
<text x="25.2" y="103.4">1</text>
<text x="25.2" y="104.4">2</text>
<text x="25.2" y="105.4">3</text>
<text x="25.2" y="106.4">4</text>
<text x="30.2" y="106.4">5</text>
<text x="30.2" y="103.4">6</text>
<text x="167.6" y="147.1">Title</text>
<text x="171.7" y="148.1">&lt;Title&gt;</text>
<text x="167.6" y="150.2">Size</text>
<text x="167.6" y="153.2">Date:</text>
<text x="168.7" y="151.2">C</text>
<text x="171.7" y="151.2">&lt;Doc&gt;</text>
<text x="171.7" y="150.2">Document Number</text>
<text x="172.9" y="153.2">Monday, October 28, 2024</text>
<text x="188" y="153.2">Sheet</text>
<text x="193" y="153.2">2</text>
<text x="196.1" y="153.2">of</text>
<text x="199.1" y="153.2">2</text>
<text x="201.2" y="150.2">Rev</text>
<text x="202.2" y="151.2">&lt;RevCode&gt;</text>
</g>
<g font-size=".9" fill="#004080">
<text x="120.4" y="17.7">INT</text>
<text x="127.7" y="17.7">NC1</text>
<text x="120.4" y="18.7">SENB/CS</text>
<text x="120.4" y="19.7">SCL/SCLK</text>
<text x="120.4" y="20.7">NC</text>
<text x="120.4" y="21.8">SDA/MOSI</text>
<text x="120.4" y="22.8">MISO</text>
<text x="120.4" y="23.8">INT/TRIG</text>
<text x="127.6" y="18.7">VDD</text>
<text x="127.6" y="20.7">VSS</text>
<text x="127.7" y="23.8">NC3</text>
<text x="127.7" y="19.7">NC2</text>
<text x="128.4" y="22.8">A1</text>
<text x="128.4" y="21.8">A0</text>
<text x="58.4" y="28.8" transform="rotate(-90 58.4 28.8)">VSS</text>
<text x="60.4" y="28.7" transform="rotate(-90 60.4 28.7)">PB7</text>
<text x="61.4" y="28.7" transform="rotate(-90 61.4 28.7)">PB6</text>
<text x="62.4" y="28.7" transform="rotate(-90 62.4 28.7)">PB5</text>
<text x="63.5" y="28.7" transform="rotate(-90 63.5 28.7)">PB4</text>
<text x="64.5" y="28.7" transform="rotate(-90 64.5 28.7)">PB3</text>
<text x="65.5" y="29.3" transform="rotate(-90 65.5 29.3)">PA15</text>
<text x="120.4" y="24.8">VDD_IO</text>
<text x="126.4" y="24.9" transform="rotate(-90 126.4 24.9)">EP</text>
<text x="127.7" y="24.8">NC4</text>
<text x="54.4" y="30.9">VDD</text>
<text x="54.4" y="31.9">OSC_IN</text>
<text x="54.4" y="32.9">OSC_OUT</text>
<text x="54.4" y="34">REST</text>
<text x="54.4" y="35">PA0</text>
<text x="54.4" y="36">PA1</text>
<text x="59.4" y="30.2" transform="rotate(-90 59.4 30.2)">BOOT0</text>
<text x="66.3" y="36">PA10</text>
<text x="66.3" y="35">PA11</text>
<text x="66.3" y="34">PA12</text>
<text x="66.3" y="32.9">PA13</text>
<text x="66.3" y="31.9">PA14</text>
<text x="54.4" y="37">PA2</text>
<text x="54.4" y="38">PA3</text>
<text x="58.4" y="41.1" transform="rotate(-90 58.4 41.1)">PA4</text>
<text x="59.4" y="41.1" transform="rotate(-90 59.4 41.1)">PA5</text>
<text x="60.4" y="41.1" transform="rotate(-90 60.4 41.1)">PA6</text>
<text x="61.4" y="41.1" transform="rotate(-90 61.4 41.1)">PA7</text>
<text x="62.4" y="41.1" transform="rotate(-90 62.4 41.1)">PB0</text>
<text x="63.5" y="41.1" transform="rotate(-90 63.5 41.1)">VSSA</text>
<text x="64.5" y="41.1" transform="rotate(-90 64.5 41.1)">VDDA</text>
<text x="65.5" y="41.1" transform="rotate(-90 65.5 41.1)">VSS</text>
<text x="66.6" y="39">VDD</text>
<text x="66.8" y="37">PA9</text>
<text x="66.8" y="38">PA8</text>
<text x="67.5" y="41.1" transform="rotate(-90 67.5 41.1)">33</text>
<text x="33" y="88.8">TXD</text>
<text x="33" y="89.8">GND</text>
<text x="36.4" y="89.8">CANH</text>
<text x="38.5" y="88.8">S</text>
<text x="57.4" y="87.8">1</text>
<text x="33" y="90.8">VCC</text>
<text x="33" y="91.9">RXD</text>
<text x="35.9" y="91.9">NC/VIO</text>
<text x="36.6" y="90.8">CANL</text>
<text x="26.9" y="104.1">1</text>
<text x="26.9" y="105.1">2</text>
<text x="26.9" y="106.1">3</text>
<text x="26.9" y="107.1">4</text>
<text x="28.4" y="107.1">5</text>
<text x="28.4" y="104.1">6</text>
</g>
<g font-size=".9" fill="#f00">
<text x="59.2" y="22.3" transform="rotate(-90 59.2 22.3)">BOOT0</text>
<text x="68.1" y="22.6">I2C1_SCL</text>
<text x="68.1" y="21.5">I2C1_SDA</text>
<text x="108.9" y="20.9">MLX_I2C_SDA</text>
<text x="108.9" y="18.9">MLX_I2C_SCL</text>
<text x="72.3" y="32.1">MCU_SWDIO</text>
<text x="72.3" y="31.1">MCU_SWCLK</text>
<text x="76.2" y="34.8">MCU_CAN_RX</text>
<text x="76.2" y="33.7">MCU_CAN_TX</text>
<text x="76.2" y="35.8">MCU_RXD1</text>
<text x="76.2" y="36.8">MCU_TXD1</text>
<text x="153.6" y="45.5">BOOT0</text>
<text x="114" y="52.4">I2C1_SCL</text>
<text x="114" y="53.4">I2C1_SDA</text>
<text x="137.4" y="53.4">MLX_I2C_SDA</text>
<text x="137.4" y="52.4">MLX_I2C_SCL</text>
<text x="20.5" y="64.8">REST</text>
<text x="12.3" y="88.6">MCU_CAN_TX</text>
<text x="69.3" y="89.2">CAN0H</text>
<text x="79.5" y="85.9">MCU_RXD1</text>
<text x="79.5" y="87">MCU_TXD1</text>
<text x="12.2" y="91.7">MCU_CAN_RX</text>
<text x="69.3" y="90.2">CAN0L</text>
<text x="79.5" y="91.2">REST</text>
<text x="79.5" y="92">MCU_SWDIO</text>
<text x="79.5" y="93">MCU_SWCLK</text>
<text x="79.5" y="94.3">D3V3</text>
<text x="79.5" y="95.3">DGND</text>
<text x="19.5" y="105.5">CAN0L</text>
<text x="19.5" y="106.5">CAN0H</text>
</g>
<text font-size=".9" fill="#00f" x="59.9" y="87.7">ON2</text>
<g font-size=".8">
<text x="56.7" y="22.1">DGND</text>
<text x="7.7" y="27.7">DGND</text>
<text x="124.8" y="29.2">DGND</text>
<text x="132.9" y="25.1">DGND</text>
<text x="157.3" y="26.2">DGND</text>
<text x="65.8" y="47.5">DGND</text>
<text x="162.3" y="55.6">DGND</text>
<text x="31.3" y="65.8">DGND</text>
<text x="18.1" y="71.9">DGND</text>
<text x="27" y="89.7">DGND</text>
<text x="47.8" y="88.6">DGND</text>
<text x="21.1" y="98.3">DGND</text>
<text x="40.4" y="98.3">DGND</text>
<text x="56.7" y="99.3">DGND</text>
<text x="22.1" y="110.5">DGND</text>
<text x="30.3" y="110.5">DGND</text>
</g>
<g font-size=".8" fill="#f00">
<text x="34.8" y="31.1">OSC_IN</text>
<text x="34.8" y="32.1">OSC_OUT</text>
<text x="40.9" y="33.3">REST</text>
</g>
<g font-size=".7">
<text x="21.3" y=".8">5</text>
<text x="62" y=".8">4</text>
<text x="102.6" y=".8">3</text>
<text x="143.3" y=".8">2</text>
<text x="183.9" y=".8">1</text>
<text x=".3" y="20.7">D</text>
<text x="204.5" y="20.7">D</text>
<text x=".3" y="58.8">C</text>
<text x="204.5" y="58.8">C</text>
<text x=".3" y="96.9">B</text>
<text x="204.5" y="96.9">B</text>
<text x=".3" y="135">A</text>
<text x="204.5" y="135">A</text>
<text x="21.3" y="154.2">5</text>
<text x="62" y="154.2">4</text>
<text x="102.6" y="154.2">3</text>
<text x="143.3" y="154.2">2</text>
<text x="183.9" y="154.2">1</text>
</g>
</svg>
